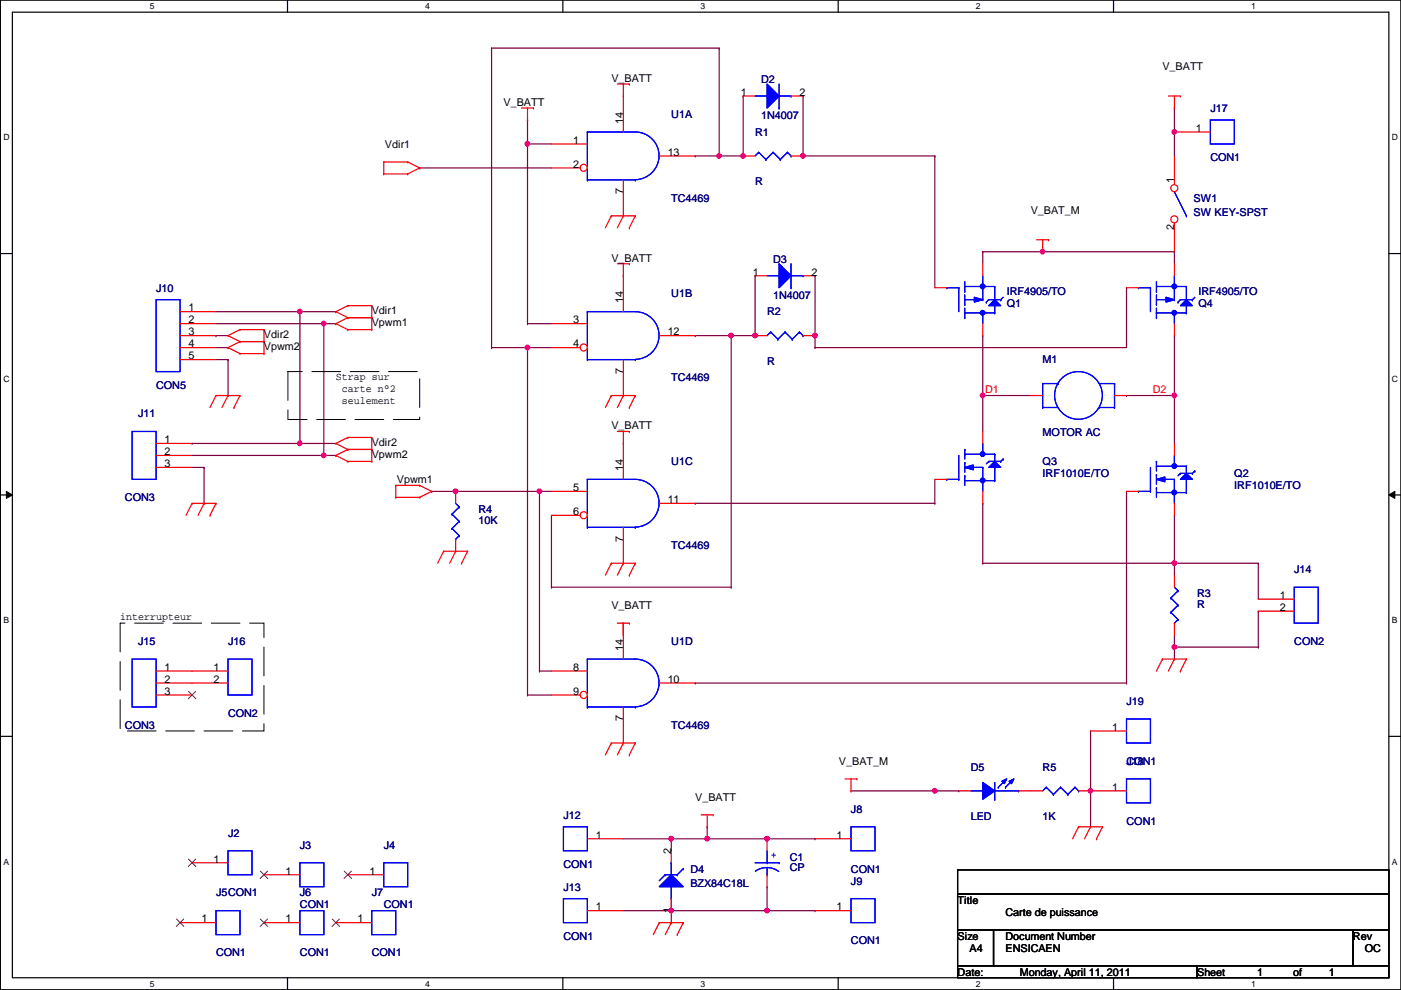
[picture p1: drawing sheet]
<svg xmlns="http://www.w3.org/2000/svg" width="297mm" height="210mm" viewBox="0 0 297 210" stroke-linecap="round" stroke-linejoin="round" font-family="sans-serif">
<path d="M.1 0h296.9v209.8h-296.9zM2.6 2.6h291.9v204.7h-291.9z" fill="none" stroke="#000" stroke-width=".25"/>
<g fill="#fff">
<path d="M31.8 .3h1v2h-1z"/>
<path d="M31.8 207.6h1v1.9h-1z"/>
</g>
<path d="M61 0v2.6M61 207.3v2.5" fill="none" stroke="#000" stroke-width=".25"/>
<g fill="#fff">
<path d="M90.1 .3h1v2h-1z"/>
<path d="M90.1 207.6h1v1.9h-1z"/>
</g>
<path d="M119.3 0v2.6M119.3 207.3v2.5" fill="none" stroke="#000" stroke-width=".25"/>
<g fill="#fff">
<path d="M148.5 .3h1v2h-1z"/>
<path d="M148.5 207.6h1v1.9h-1z"/>
</g>
<path d="M177.7 0v2.6M177.7 207.3v2.5" fill="none" stroke="#000" stroke-width=".25"/>
<g fill="#fff">
<path d="M206.9 .3h1v2h-1z"/>
<path d="M206.9 207.6h1v1.9h-1z"/>
</g>
<path d="M236.1 0v2.6M236.1 207.3v2.5" fill="none" stroke="#000" stroke-width=".25"/>
<g fill="#fff">
<path d="M265.3 .3h.9v2h-.9z"/>
<path d="M265.3 207.6h.9v1.9h-.9z"/>
<path d="M.7 28.2h1.3v1.9h-1.3z"/>
<path d="M295.1 28.2h1.3v1.9h-1.3z"/>
<path d="M.7 79.3h1.3v2h-1.3z"/>
<path d="M295.1 79.3h1.3v2h-1.3z"/>
</g>
<path d="M.1 53.8h2.5M294.5 53.8h2.5" fill="none" stroke="#000" stroke-width=".25"/>
<g fill="#fff">
<path d="M.7 130.5h1.2v2h-1.2z"/>
<path d="M295.1 130.5h1.2v2h-1.2z"/>
</g>
<path d="M.1 104.9h2.5M294.5 104.9h2.5" fill="none" stroke="#000" stroke-width=".25"/>
<path d="M1.4 104.2l1.2 .7-1.2 .8zM294.5 104.9l1.2-.7v1.5z" fill="#000"/>
<path d="M1.4 104.2l1.2 .7-1.2 .8zM294.5 104.9l1.2-.7v1.5z" fill="none" stroke="#000" stroke-width=".21"/>
<g fill="#fff">
<path d="M.7 181.7h1.2v2h-1.2z"/>
<path d="M295.1 181.7h1.2v2h-1.2z"/>
</g>
<path d="M.1 156.1h2.5M294.5 156.1h2.5" fill="none" stroke="#000" stroke-width=".25"/>
<path d="M208.4 53.4h.1M208.4 53.4v2.5M221.1 53.4h.1M221.1 53.4h27.9" fill="none" stroke="#800040" stroke-width=".25"/>
<circle cx="221" cy="53.4" r=".49" fill="#f0f"/>
<circle cx="221" cy="53.4" r=".49" fill="none" stroke="#f0f" stroke-width=".25"/>
<path d="M249 53.4h.1M249 53.4v2.5M249 83.9h.1M249 83.9v10.1" fill="none" stroke="#800040" stroke-width=".25"/>
<circle cx="249" cy="83.8" r=".49" fill="#f0f"/>
<circle cx="249" cy="83.8" r=".49" fill="none" stroke="#f0f" stroke-width=".25"/>
<path d="M208.4 119.4h.1M249 109.3h.1M249 109.3v10.1h-40.6" fill="none" stroke="#800040" stroke-width=".25"/>
<circle cx="249" cy="119.4" r=".49" fill="#f0f"/>
<circle cx="249" cy="119.4" r=".49" fill="none" stroke="#f0f" stroke-width=".25"/>
<path d="M208.4 83.9h.1M208.4 83.9v7.6M208.4 106.7h.1M208.4 106.7v12.7" fill="none" stroke="#800040" stroke-width=".25"/>
<circle cx="208.3" cy="83.8" r=".49" fill="#f0f"/>
<circle cx="208.3" cy="83.8" r=".49" fill="none" stroke="#f0f" stroke-width=".25"/>
<path d="M111.8 30.5h.1M111.8 30.5h5.1M208.4 71.2h.1M208.4 71.2v12.7M208.4 83.9h.1M208.4 83.9h10.1M238.8 83.9h.1M238.8 83.9h10.2" fill="none" stroke="#800040" stroke-width=".25"/>
<circle cx="111.8" cy="30.5" r=".49" fill="#f0f"/>
<circle cx="111.8" cy="30.5" r=".49" fill="none" stroke="#f0f" stroke-width=".25"/>
<path d="M111.8 30.5h.1M111.8 30.5v38.1M111.8 68.6h.1M111.8 68.6h5.1M114.4 104.2h.1M114.4 104.2v38.1" fill="none" stroke="#800040" stroke-width=".25"/>
<circle cx="114.4" cy="104.2" r=".49" fill="#f0f"/>
<circle cx="114.4" cy="104.2" r=".49" fill="none" stroke="#f0f" stroke-width=".25"/>
<path d="M111.8 25.4h.1M111.8 25.4v5.1M111.8 73.7h.1M111.8 73.7v73.7M111.8 73.7h5.1M114.4 142.3h.1M114.4 142.3h2.5" fill="none" stroke="#800040" stroke-width=".25"/>
<circle cx="111.8" cy="73.7" r=".49" fill="#f0f"/>
<circle cx="111.8" cy="73.7" r=".49" fill="none" stroke="#f0f" stroke-width=".25"/>
<path d="M160.1 58.5h.1M160.1 58.5v12.7h-5.1M155 71.2h.1M111.8 147.4h.1M111.8 147.4h5.1" fill="none" stroke="#800040" stroke-width=".25"/>
<circle cx="160.1" cy="71.1" r=".49" fill="#f0f"/>
<circle cx="160.1" cy="71.1" r=".49" fill="none" stroke="#f0f" stroke-width=".25"/>
<path d="M172.8 58.5h.1M172.8 58.5v12.7" fill="none" stroke="#800040" stroke-width=".25"/>
<circle cx="172.8" cy="71.1" r=".49" fill="#f0f"/>
<circle cx="172.8" cy="71.1" r=".49" fill="none" stroke="#f0f" stroke-width=".25"/>
<path d="M157.6 20.4h.1M157.6 20.4v12.7M170.3 20.4h.1M170.3 33.1h.1M170.3 20.4v12.7M170.3 33.1h27.9M249 71.2h.1M249 71.2v12.7M147.4 106.7h.1M147.4 106.7h50.8" fill="none" stroke="#800040" stroke-width=".25"/>
<circle cx="170.2" cy="33" r=".49" fill="#f0f"/>
<circle cx="170.2" cy="33" r=".49" fill="none" stroke="#f0f" stroke-width=".25"/>
<path d="M198.2 33.1h.1M198.2 33.1v27.9M238.8 61h.1M238.8 61v12.7M249 119.4h.1M249 119.4v2.6M147.4 144.8h.1M147.4 144.8h91.4M142.3 193.1h.1M142.3 193.1v2.5" fill="none" stroke="#800040" stroke-width=".25"/>
<circle cx="142.3" cy="193.1" r=".49" fill="#f0f"/>
<circle cx="142.3" cy="193.1" r=".49" fill="none" stroke="#f0f" stroke-width=".25"/>
<path d="M149.9 175.3h.1M149.9 177.8h.1M149.9 175.3v2.5M149.9 177.8h12.7" fill="none" stroke="#800040" stroke-width=".25"/>
<circle cx="162.6" cy="177.8" r=".49" fill="#f0f"/>
<circle cx="162.6" cy="177.8" r=".49" fill="none" stroke="#f0f" stroke-width=".25"/>
<circle cx="149.9" cy="177.8" r=".49" fill="#f0f"/>
<circle cx="149.9" cy="177.8" r=".49" fill="none" stroke="#f0f" stroke-width=".25"/>
<path d="M142.3 193.1h.1M142.3 193.1h20.3" fill="none" stroke="#800040" stroke-width=".25"/>
<circle cx="162.6" cy="193.1" r=".49" fill="#f0f"/>
<circle cx="162.6" cy="193.1" r=".49" fill="none" stroke="#f0f" stroke-width=".25"/>
<path d="M89 35.6h.1M89 35.6h27.9M152.5 33.1h.1M152.5 33.1h5.1M114.4 104.2h.1M114.4 104.2h2.5M132.2 132.1h.1M132.2 132.1v2.6M162.6 188h.1M162.6 188v5.1" fill="none" stroke="#800040" stroke-width=".25"/>
<circle cx="157.5" cy="33" r=".49" fill="#f0f"/>
<circle cx="157.5" cy="33" r=".49" fill="none" stroke="#f0f" stroke-width=".25"/>
<circle cx="152.5" cy="33" r=".49" fill="#f0f"/>
<circle cx="152.5" cy="33" r=".49" fill="none" stroke="#f0f" stroke-width=".25"/>
<path d="M142.3 177.8h.1M142.3 177.8v2.6M142.3 177.8h7.6M142.3 190.5h.1M142.3 190.5v2.6" fill="none" stroke="#800040" stroke-width=".25"/>
<circle cx="142.3" cy="177.8" r=".49" fill="#f0f"/>
<circle cx="142.3" cy="177.8" r=".49" fill="none" stroke="#f0f" stroke-width=".25"/>
<path d="M96.6 104.2h.1M96.6 104.2h17.8" fill="none" stroke="#800040" stroke-width=".25"/>
<circle cx="96.6" cy="104.2" r=".49" fill="#f0f"/>
<circle cx="96.6" cy="104.2" r=".49" fill="none" stroke="#f0f" stroke-width=".25"/>
<g fill="none" stroke="#800040" stroke-width=".25">
<path d="M249 28h.1M249 28v5.1M45.8 71.2h.1M45.8 66.1h17.8M45.8 73.7h2.5M45.8 71.2h2.5M45.8 68.6h22.9M45.8 76.2h2.5M48.3 73.7h.1M48.3 76.2h.1M48.3 76.2v7.7M63.6 66.1h.1"/>
<path d="M68.7 68.6h.1M172.8 73.7h.1M172.8 73.7h66M40.7 96.6h28M40.7 99.1h2.6M43.3 99.1h.1M43.3 99.1v7.6M48.3 83.9h.1M63.6 94h.1M63.6 94h7.6M68.7 96.6h.1M43.3 106.7h.1"/>
<path d="M91.5 104.2h.1M91.5 104.2h5.1"/>
</g>
<circle cx="249" cy="28" r=".49" fill="#f0f"/>
<circle cx="249" cy="28" r=".49" fill="none" stroke="#f0f" stroke-width=".25"/>
<path d="M249 137.2h.1M249 134.7v2.5M249 137.2h17.8M266.8 137.2h.1M132.2 177.8h10.1M142.3 177.8h.1M162.6 177.8h10.2M172.8 177.8h.1M132.2 193.1h10.1M142.3 193.1h.1M162.6 193.1h10.2M172.8 193.1h.1" fill="none" stroke="#800040" stroke-width=".25"/>
<circle cx="249" cy="137.2" r=".49" fill="#f0f"/>
<circle cx="249" cy="137.2" r=".49" fill="none" stroke="#f0f" stroke-width=".25"/>
<path d="M63.6 66.1h.1M63.6 66.1v27.9M172.8 71.2h.1M172.8 71.2v2.5M249 119.4h.1M249 119.4h17.8M266.8 119.4h.1M266.8 119.4v7.6M249 139.7h.1M249 137.2v2.5M266.8 129.6h.1M266.8 129.6v7.6" fill="none" stroke="#800040" stroke-width=".25"/>
<circle cx="63.6" cy="94" r=".49" fill="#f0f"/>
<circle cx="63.6" cy="94" r=".49" fill="none" stroke="#f0f" stroke-width=".25"/>
<circle cx="63.6" cy="66.1" r=".49" fill="#f0f"/>
<circle cx="63.6" cy="66.1" r=".49" fill="none" stroke="#f0f" stroke-width=".25"/>
<path d="M63.6 66.1h7.6M68.7 68.6h.1M68.7 68.6v28M71.2 66.1h.1M40.7 94h.1M40.7 94h22.9" fill="none" stroke="#800040" stroke-width=".25"/>
<circle cx="68.6" cy="96.5" r=".49" fill="#f0f"/>
<circle cx="68.6" cy="96.5" r=".49" fill="none" stroke="#f0f" stroke-width=".25"/>
<circle cx="68.6" cy="68.6" r=".49" fill="#f0f"/>
<circle cx="68.6" cy="68.6" r=".49" fill="none" stroke="#f0f" stroke-width=".25"/>
<path d="M68.7 68.6h2.5M71.2 68.6h.1M68.7 96.6h2.5M71.2 96.6h.1M231.2 175.3h.1M231.2 167.7v7.6" fill="none" stroke="#800040" stroke-width=".25"/>
<circle cx="231.2" cy="167.7" r=".49" fill="#f0f"/>
<circle cx="231.2" cy="167.7" r=".49" fill="none" stroke="#f0f" stroke-width=".25"/>
<path d="M180.4 167.7h.1M180.4 167.7h17.8" fill="none" stroke="#800040" stroke-width=".25"/>
<circle cx="198.2" cy="167.7" r=".49" fill="#f0f"/>
<circle cx="198.2" cy="167.7" r=".49" fill="none" stroke="#f0f" stroke-width=".25"/>
<g fill="none" stroke="#800040" stroke-width=".25">
<path d="M104.2 10.2h.1M104.2 10.2h48.3M104.2 10.2v63.5M152.5 10.2h.1M152.5 10.2v22.9h-5.1M147.4 33.1h.1M249 22.9h.1M249 22.9v5.1M208.4 53.4h.1M208.4 53.4h12.7M104.2 73.7h.1M104.2 73.7h7.6"/>
<path d="M111.8 73.7h.1M155 71.2h.1M155 71.2v53.3M116.9 109.3v15.2M198.2 106.7h.1M198.2 101.6v5.1M238.8 104.2v40.6M116.9 124.5h.1M116.9 124.5h38.1M155 124.5h.1M231.2 155h.1M231.2 155v12.7"/>
<path d="M238.8 144.8h.1M198.2 167.7h5.1M203.3 167.7h.1"/>
</g>
<circle cx="155" cy="71.1" r=".49" fill="#f0f"/>
<circle cx="155" cy="71.1" r=".49" fill="none" stroke="#f0f" stroke-width=".25"/>
<path d="M147.4 71.2h.1M147.4 71.2h7.6" fill="none" stroke="#800040" stroke-width=".25"/>
<g fill="none" stroke="#f00" stroke-width=".25">
<path d="M130.9 17.8h2.5M132.2 17.8v2.6M133.4 17.8h.1M81.4 36.9h.1M81.4 34.3h.1M81.4 34.3h5M81.4 36.9h5M81.4 34.3v2.6M86.4 34.3h.1M86.4 36.9h.1M86.4 34.3l2.6 1.3M89 35.6h.1"/>
<path d="M89 35.6l-2.6 1.3M110.6 22.9h2.5M111.8 25.4h.1M111.8 22.9v2.5M113.1 22.9h.1M132.2 20.4h.1M247.7 20.4h2.6M249 22.9h.1M249 20.4v2.5M250.3 20.4h.1M129.6 45.8h.1M129.6 45.8l-1.2 2.5"/>
<path d="M129.6 45.8h5.1M130.9 55.9h2.5M132.2 58.5h.1M132.2 45.8h.1M132.2 55.9v2.6M132.2 45.8l-1.3 2.5M133.4 55.9h.1M133.4 48.3h.1M134.7 45.8h.1M134.7 45.8l-1.3 2.5M219.8 50.8h2.5M221.1 53.4h.1"/>
<path d="M221.1 50.8v2.6M222.3 50.8h.1M48.3 73.7h.1M48.3 71.2h.1M48.3 73.7l2.6 1.3M48.3 71.2l2.6 1.2M50.9 75h.1M50.9 72.4h.1M50.9 69.9h.1M50.9 75h5.1M50.9 72.4l-2.6 1.3M50.9 72.4h5.1"/>
<path d="M50.9 69.9l-2.6 1.3M50.9 69.9h5.1M56 72.4h.1M56 75h.1M56 69.9h.1M56 69.9v5.1M71.2 66.1h.1M71.2 68.6h.1M71.2 66.1l2.5 1.3M71.2 68.6l2.5 1.3M73.7 67.4h.1M73.7 64.8h.1"/>
<path d="M73.7 69.9h.1M73.7 67.4h5.1M73.7 64.8l-2.5 1.3M73.7 64.8h5.1M73.7 69.9h5.1M73.7 67.4l-2.5 1.2M78.8 64.8h.1M78.8 67.4h.1M78.8 69.9h.1M78.8 64.8v5.1M45.8 83.9h.1M45.8 83.9h5.1"/>
<path d="M45.8 83.9l-1.3 2.5M48.3 83.9h.1M48.3 83.9l-1.2 2.5M49.6 86.4h.1M50.9 83.9h.1M50.9 83.9l-1.3 2.5M71.2 94h.1M71.2 96.6h.1M71.2 94l2.5 1.3M71.2 96.6l2.5 1.2M73.7 95.3h.1M73.7 92.8h.1"/>
<path d="M73.7 97.8h.1M73.7 95.3h5.1M73.7 92.8l-2.5 1.2M73.7 92.8h5.1M73.7 97.8h5.1M73.7 95.3l-2.5 1.3M78.8 92.8h.1M78.8 95.3h.1M78.8 97.8h.1M78.8 92.8v5M129.6 83.9h.1M129.6 83.9l-1.2 2.5"/>
<path d="M129.6 83.9h5.1M130.9 91.5h2.5M132.2 94h.1M132.2 83.9h.1M132.2 91.5v2.5M132.2 83.9l-1.3 2.5M133.4 91.5h.1M133.4 86.4h.1M134.7 83.9h.1M134.7 83.9l-1.3 2.5M40.7 106.7h.1M40.7 106.7l-1.2 2.6"/>
<path d="M40.7 106.7h5.1M43.3 106.7h.1M43.3 106.7l-1.3 2.6M44.5 109.3h.1M45.8 106.7h.1M45.8 106.7l-1.3 2.6M83.9 105.5h.1M83.9 102.9h.1M83.9 102.9h5.1M83.9 105.5h5.1M83.9 102.9v2.6M89 102.9h.1"/>
<path d="M89 105.5h.1M89 102.9l2.5 1.3M91.5 104.2h.1M91.5 104.2l-2.5 1.3M94.1 116.9h.1M94.1 116.9l-1.3 2.5M94.1 116.9h5M96.6 116.9h.1M96.6 116.9l-1.3 2.5M97.9 119.4h.1M99.1 116.9h.1M99.1 116.9l-1.2 2.5"/>
<path d="M129.6 119.4h.1M129.6 119.4l-1.2 2.6M129.6 119.4h5.1M132.2 119.4h.1M132.2 119.4l-1.3 2.6M134.7 119.4h.1M134.7 119.4l-1.3 2.6M130.9 132.1h2.5M132.2 134.7h.1M132.2 132.1v2.6M133.4 132.1h.1M133.4 122h.1"/>
<path d="M246.5 139.7h.1M246.5 139.7l-1.3 2.6M246.5 139.7h5M249 139.7h.1M249 139.7l-1.3 2.6M251.5 139.7h.1M251.5 139.7l-1.2 2.6M129.6 157.5h.1M129.6 157.5l-1.2 2.6M129.6 157.5h5.1M132.2 157.5h.1M132.2 157.5l-1.3 2.6"/>
<path d="M134.7 157.5h.1M134.7 157.5l-1.3 2.6M250.3 142.3h.1M133.4 160.1h.1M148.7 172.8h2.5M149.9 175.3h.1M149.9 172.8v2.5M151.2 172.8h.1M162.6 177.8v2.6M179.2 165.1h2.5M180.4 167.7h.1M180.4 165.1v2.6"/>
<path d="M181.7 165.1h.1M218.5 167.7h2.6M228.7 175.3h.1M228.7 175.3l-1.3 2.5M228.7 175.3h5.1M228.7 167.7h2.5M231.2 175.3h.1M231.2 175.3l-1.2 2.5M232.5 177.8h.1M233.8 175.3h.1M233.8 175.3l-1.3 2.5M56 195.6h7.6"/>
<path d="M139.8 195.6h.1M139.8 195.6l-1.3 2.6M139.8 195.6h5.1M142.3 195.6h.1M142.3 195.6l-1.2 2.6M143.6 198.2h.1M144.9 195.6h.1M144.9 195.6l-1.3 2.6M162.6 185.5v2.5"/>
</g>
<path d="M203 184.4h91.5v5.1h-91.5zM203 189.5h91.5v7.6h-91.5zM203 197.1h7.6v7.7h-7.6zM210.6 197.1h76.2v7.7h-76.2zM286.8 197.1h7.7v7.7h-7.7zM203 204.8h50.8v2.5h-50.8zM253.8 204.8h40.7v2.5h-40.7z" fill="none" stroke="#000" stroke-width=".25"/>
<path d="M61 78.8h28v10.1h-28zM25.5 132.1h30.5v22.9h-30.5z" fill="none" stroke="#000" stroke-width=".21" stroke-dasharray="6.1 2"/>
<g fill="none" stroke="#00f" stroke-width=".25">
<path d="M221.8 166.9h.1M221.8 166.9l-.7 .8M221.8 166.9l1.5 1.5M223.3 168.4h.1M224.9 166.9h.1M224.9 166.9l-1.6 1.5M224.9 166.9l1.5 1.5M226.4 168.4h.1M227.9 166.9h.1M227.9 166.9l-1.5 1.5M227.9 166.9l.8 .8M228.7 167.7h.1"/>
<path d="M63.6 193.1h5.1v5.1h-5.1zM160.1 182.9h5.1M162.6 185.5h.1M162.6 182.9h.1M162.6 183.9l1.1 .2 1.4 .7M162.6 183.9l-1.5 .3-1 .5M162.6 180.4v2.5M162.6 183.9v1.6M165.2 182.9h.1"/>
</g>
<path d="M55.2 194.9l1.6 1.5M56.7 194.9l-1.5 1.5" fill="none" stroke="#804000" stroke-width=".21"/>
<path d="M210.9 97.8l1.3 1.3h-2.6z" fill="#00f"/>
<g fill="none" stroke="#00f" stroke-width=".25">
<path d="M203.3 96.6v5M204.6 98.1h.1M204.6 95.3h.1M204.6 96.3h.1M204.6 95.3v2M204.6 98.1v2M204.6 96.3h6.3M205.8 99.1h2.6M208.4 96.3h.1M208.4 99.1h.1M208.4 94v2.3M208.4 99.1v5.1"/>
<path d="M209.6 97.8h.1M209.6 97.8h2.6M209.6 97.8l-.5 .5M210.9 97.8l1.3 1.3h-2.6zM210.9 99.1h.1M210.9 96.3h.1M210.9 96.3v1.5M210.9 99.1v2.8M212.2 97.8h.1M212.7 97.3h.1M212.7 97.3l-.5 .5M200.7 101.6h.1"/>
<path d="M200.7 101.6h2.6M203.3 101.6h.1M204.6 100.9h.1M204.6 100.9v2M204.6 101.9h6.3M208.4 101.9h.1M208.4 101.6h.1M210.9 101.9h.1"/>
</g>
<path d="M204.6 99.1l1.7-.5v1z" fill="#00f"/>
<path d="M204.6 99.1l1.7-.5v1z" fill="none" stroke="#00f" stroke-width=".25"/>
<circle cx="208.3" cy="96.3" r=".49" fill="#00f"/>
<circle cx="208.3" cy="96.3" r=".49" fill="none" stroke="#00f" stroke-width=".25"/>
<circle cx="208.3" cy="101.9" r=".49" fill="#00f"/>
<circle cx="208.3" cy="101.9" r=".49" fill="none" stroke="#00f" stroke-width=".25"/>
<path d="M210.9 97.8l1.3 1.3h-2.6z" fill="#00f"/>
<g fill="none" stroke="#00f" stroke-width=".25">
<path d="M203.3 96.6v5M204.6 98.1h.1M204.6 95.3h.1M204.6 96.3h.1M204.6 95.3v2M204.6 98.1v2M204.6 96.3h6.3M205.8 99.1h2.6M208.4 96.3h.1M208.4 99.1h.1M208.4 94v2.3M208.4 99.1v5.1"/>
<path d="M209.6 97.8h.1M209.6 97.8h2.6M209.6 97.8l-.5 .5M210.9 97.8l1.3 1.3h-2.6zM210.9 99.1h.1M210.9 96.3h.1M210.9 96.3v1.5M210.9 99.1v2.8M212.2 97.8h.1M212.7 97.3h.1M212.7 97.3l-.5 .5M200.7 101.6h.1"/>
<path d="M200.7 101.6h2.6M203.3 101.6h.1M204.6 100.9h.1M204.6 100.9v2M204.6 101.9h6.3M208.4 101.9h.1M208.4 101.6h.1M210.9 101.9h.1"/>
</g>
<path d="M204.6 99.1l1.7-.5v1z" fill="#00f"/>
<path d="M204.6 99.1l1.7-.5v1z" fill="none" stroke="#00f" stroke-width=".25"/>
<circle cx="208.3" cy="96.3" r=".49" fill="#00f"/>
<circle cx="208.3" cy="96.3" r=".49" fill="none" stroke="#00f" stroke-width=".25"/>
<circle cx="208.3" cy="101.9" r=".49" fill="#00f"/>
<g fill="none" stroke="#00f" stroke-width=".25">
<path d="M256.6 25.4h5.1v5.1h-5.1zM124.5 139.7h.1M124.5 139.7h10.2a5 5 0 0 1 5 5.1 5.1 5.1 0 0 1-5 5.1M124.5 139.7v10.2M124.5 149.9h.1M124.5 149.9h10.2M134.7 149.9h.1M238.8 165.1h5.1v5.1h-5.1zM45.8 193.1h5.1v5.1h-5.1z"/>
<circle cx="208.3" cy="101.9" r=".49"/>
</g>
<path d="M249 28h7.6M208.4 91.5v2.5M198.2 101.6h2.5M208.4 104.2v2.5M116.9 142.3h7.6M231.2 167.7h7.6M38.2 195.6h7.6" fill="none" stroke="#f00" stroke-width=".25"/>
<path d="M37.4 194.9l1.6 1.5M38.9 194.9l-1.5 1.5" fill="none" stroke="#804000" stroke-width=".21"/>
<circle cx="123.8" cy="147.3" r=".75" fill="#fff"/>
<g fill="none" stroke="#f00" stroke-width=".25">
<path d="M132.2 132.1v7.6M116.9 147.4h6.1M132.2 149.9v7.6M139.8 144.8h7.6M124.5 193.1h7.7"/>
<circle cx="123.8" cy="147.3" r=".75"/>
</g>
<path d="M119.5 190.5h5v5.1h-5z" fill="none" stroke="#00f" stroke-width=".25"/>
<path d="M250.3 64.8l1.2-1.3 1.3 1.3z" fill="#00f"/>
<g fill="none" stroke="#00f" stroke-width=".25">
<path d="M245.2 59.7v2.1M249 58.5v5M241.4 61h.1M241.4 61h2.5M243.9 61h.1M243.9 61v5.1M245.2 61.8h.1M245.2 64.6h.1M245.2 67.4h.1M245.2 66.3h.1M245.2 63.5h3.8M245.2 62.5v2.1"/>
<path d="M245.2 65.3v2.1M245.2 60.7h6.3M245.2 66.3h6.3M249 66.3h.1M249 63.5h.1M249 60.7h.1M249 66.3v2.3M249.8 64.1h.1M250.3 64.8l1.2-1.3 1.3 1.3zM251.5 60.7h.1M251.5 63.5h.1M251.5 66.3h.1"/>
<path d="M251.5 60.7v2.8M251.5 64.8v1.5M252.8 63.5h.1M252.8 63.5h-2.5l-.5 .6M253.3 63l-.5 .5"/>
</g>
<path d="M247.2 63l1.8 .5-1.8 .6z" fill="#00f"/>
<path d="M247.2 63l1.8 .5-1.8 .6z" fill="none" stroke="#00f" stroke-width=".25"/>
<circle cx="249" cy="60.7" r=".49" fill="#00f"/>
<circle cx="249" cy="60.7" r=".49" fill="none" stroke="#00f" stroke-width=".25"/>
<circle cx="249" cy="66.3" r=".49" fill="#00f"/>
<circle cx="249" cy="66.3" r=".49" fill="none" stroke="#00f" stroke-width=".25"/>
<path d="M250.3 64.8l1.2-1.3 1.3 1.3z" fill="#00f"/>
<g fill="none" stroke="#00f" stroke-width=".25">
<path d="M245.2 59.7v2.1M249 58.5v5M241.4 61h.1M241.4 61h2.5M243.9 61h.1M243.9 61v5.1M245.2 61.8h.1M245.2 64.6h.1M245.2 67.4h.1M245.2 66.3h.1M245.2 63.5h3.8M245.2 62.5v2.1"/>
<path d="M245.2 65.3v2.1M245.2 60.7h6.3M245.2 66.3h6.3M249 66.3h.1M249 63.5h.1M249 60.7h.1M249 66.3v2.3M249.8 64.1h.1M250.3 64.8l1.2-1.3 1.3 1.3zM251.5 60.7h.1M251.5 63.5h.1M251.5 66.3h.1"/>
<path d="M251.5 60.7v2.8M251.5 64.8v1.5M252.8 63.5h.1M252.8 63.5h-2.5l-.5 .6M253.3 63l-.5 .5"/>
</g>
<path d="M247.2 63l1.8 .5-1.8 .6z" fill="#00f"/>
<path d="M247.2 63l1.8 .5-1.8 .6z" fill="none" stroke="#00f" stroke-width=".25"/>
<circle cx="249" cy="60.7" r=".49" fill="#00f"/>
<circle cx="249" cy="60.7" r=".49" fill="none" stroke="#00f" stroke-width=".25"/>
<circle cx="249" cy="66.3" r=".49" fill="#00f"/>
<g fill="none" stroke="#00f" stroke-width=".25">
<path d="M81.4 182.9h5v5.1h-5z"/>
<circle cx="249" cy="66.3" r=".49"/>
</g>
<path d="M249 55.9v2.6M238.8 61h2.6M249 68.6v2.6M73.7 185.5h7.7" fill="none" stroke="#f00" stroke-width=".25"/>
<path d="M73 184.7l1.5 1.6M74.5 184.7l-1.6 1.6" fill="none" stroke="#804000" stroke-width=".21"/>
<path d="M165.2 55.9l2.5 2.6-2.5 2.5z" fill="#00f"/>
<path d="M162.6 58.5h2.6M165.2 55.9l2.5 2.6-2.5 2.5zM165.2 58.5h.1M167.7 55.9v5.1M167.7 58.5h2.6M170.3 58.5h.1M167.7 61h.1" fill="none" stroke="#00f" stroke-width=".25"/>
<path d="M165.2 55.9l2.5 2.6-2.5 2.5z" fill="#00f"/>
<g fill="none" stroke="#00f" stroke-width=".25">
<path d="M124.5 28h.1M124.5 38.1h.1M124.5 28h10.2a5 5 0 0 1 5 5.1 5.1 5.1 0 0 1-5 5M124.5 28v10.1M124.5 38.1h10.2M134.7 38.1h.1M162.6 58.5h2.6M165.2 55.9l2.5 2.6-2.5 2.5zM165.2 58.5h.1M167.7 55.9v5.1M167.7 58.5h2.6M170.3 58.5h.1"/>
<path d="M163.4 70.4h.1M163.4 70.4l-.8 .8M163.4 70.4l1.5 1.5M164.9 71.9h.1M166.5 70.4h.1M166.5 70.4l-1.6 1.5M166.5 70.4l1.5 1.5M167.7 61h.1M168 71.9h.1M169.5 70.4h.1M169.5 70.4l-1.5 1.5M169.5 70.4l.8 .8"/>
<path d="M170.3 71.2h.1M95.8 109h.1M95.8 112.1h.1M95.8 109l1.6 1.5M95.8 112.1l1.6 1.5M96.6 114.3h.1M96.6 106.7l.8 .8M97.4 107.5h.1M97.4 110.5h.1M97.4 113.6h.1M97.4 107.5l-1.6 1.5M97.4 110.5l-1.6 1.6"/>
<path d="M97.4 113.6l-.8 .7M119.5 175.3h5v5.1h-5z"/>
</g>
<path d="M116.9 30.5h7.6M160.1 58.5h2.5M170.3 58.5h2.5M160.1 71.2h2.5M170.3 71.2h2.5M96.6 104.2v2.5M96.6 114.3v2.6M124.5 177.8h7.7" fill="none" stroke="#f00" stroke-width=".25"/>
<circle cx="123.8" cy="35.6" r=".75" fill="#fff"/>
<g fill="none" stroke="#f00" stroke-width=".25">
<path d="M116.9 35.6h6.1M132.2 20.4v7.6M132.2 38.1v7.7M139.8 33.1h7.6M33.1 94h7.6M33.1 96.6h7.6M33.1 99.1h7.6M56 185.5h7.6"/>
<circle cx="123.8" cy="35.6" r=".75"/>
</g>
<path d="M28 91.5h5.1v10.1h-5.1zM63.6 182.9h5.1v5.1h-5.1z" fill="none" stroke="#00f" stroke-width=".25"/>
<path d="M55.2 184.7l1.6 1.6M56.7 184.7l-1.5 1.6" fill="none" stroke="#804000" stroke-width=".21"/>
<path d="M162.6 17.8l2.6 2.6-2.6 2.5z" fill="#00f"/>
<path d="M162.6 17.8l2.6 2.6-2.6 2.5zM165.2 17.8v5.1M160.1 20.4h2.5M162.6 20.4h.1M165.2 22.9h.1M165.2 20.4h2.5M167.7 20.4h.1" fill="none" stroke="#00f" stroke-width=".25"/>
<path d="M162.6 17.8l2.6 2.6-2.6 2.5z" fill="#00f"/>
<path d="M162.6 17.8l2.6 2.6-2.6 2.5zM165.2 17.8v5.1M160.1 20.4h2.5M162.6 20.4h.1M165.2 22.9h.1M165.2 20.4h2.5M167.7 20.4h.1" fill="none" stroke="#00f" stroke-width=".25"/>
<path d="M157.6 20.4h2.5M167.7 20.4h2.6" fill="none" stroke="#f00" stroke-width=".25"/>
<path d="M251.5 100.4l1.3 1.2h-2.5z" fill="#00f"/>
<g fill="none" stroke="#00f" stroke-width=".25">
<path d="M243.9 99.1v5.1M245.2 97.8h.1M245.2 98.8h.1M245.2 97.8v2.1M245.2 98.8h6.3M249 98.8h.1M249 96.6v2.2M251.5 98.8h.1M251.5 98.8v1.6M253.3 99.9h.1M253.3 99.9l-.5 .5M241.4 104.2h.1"/>
<path d="M241.4 104.2h2.5M243.9 104.2h.1M245.2 103.4h.1M245.2 100.6h.1M245.2 100.6v2.1M245.2 103.4v2.1M245.2 104.4h6.3M246.5 101.6h2.5M249 101.6h.1M249 104.4h.1M249 104.2h.1M249 101.6v5.1"/>
<path d="M250.3 100.4h.1M250.3 100.4h2.5M250.3 100.4l-.5 .5M251.5 100.4l1.3 1.2h-2.5zM251.5 104.4h.1M251.5 101.6h.1M251.5 101.6v2.8M252.8 100.4h.1"/>
</g>
<path d="M245.2 101.6l1.8-.5v1.1z" fill="#00f"/>
<path d="M245.2 101.6l1.8-.5v1.1z" fill="none" stroke="#00f" stroke-width=".25"/>
<circle cx="249" cy="98.8" r=".49" fill="#00f"/>
<circle cx="249" cy="98.8" r=".49" fill="none" stroke="#00f" stroke-width=".25"/>
<circle cx="249" cy="104.4" r=".49" fill="#00f"/>
<circle cx="249" cy="104.4" r=".49" fill="none" stroke="#00f" stroke-width=".25"/>
<path d="M251.5 100.4l1.3 1.2h-2.5z" fill="#00f"/>
<g fill="none" stroke="#00f" stroke-width=".25">
<path d="M243.9 99.1v5.1M245.2 97.8h.1M245.2 98.8h.1M245.2 97.8v2.1M245.2 98.8h6.3M249 98.8h.1M249 96.6v2.2M251.5 98.8h.1M251.5 98.8v1.6M253.3 99.9h.1M253.3 99.9l-.5 .5M241.4 104.2h.1"/>
<path d="M241.4 104.2h2.5M243.9 104.2h.1M245.2 103.4h.1M245.2 100.6h.1M245.2 100.6v2.1M245.2 103.4v2.1M245.2 104.4h6.3M246.5 101.6h2.5M249 101.6h.1M249 104.4h.1M249 104.2h.1M249 101.6v5.1"/>
<path d="M250.3 100.4h.1M250.3 100.4h2.5M250.3 100.4l-.5 .5M251.5 100.4l1.3 1.2h-2.5zM251.5 104.4h.1M251.5 101.6h.1M251.5 101.6v2.8M252.8 100.4h.1"/>
</g>
<path d="M245.2 101.6l1.8-.5v1.1z" fill="#00f"/>
<path d="M245.2 101.6l1.8-.5v1.1z" fill="none" stroke="#00f" stroke-width=".25"/>
<circle cx="249" cy="98.8" r=".49" fill="#00f"/>
<circle cx="249" cy="98.8" r=".49" fill="none" stroke="#00f" stroke-width=".25"/>
<circle cx="249" cy="104.4" r=".49" fill="#00f"/>
<g fill="none" stroke="#00f" stroke-width=".25">
<path d="M180.4 190.5h5.1v5.1h-5.1z"/>
<circle cx="249" cy="104.4" r=".49"/>
</g>
<path d="M249 94v2.6M238.8 104.2h2.6M249 106.7v2.6M172.8 193.1h7.6" fill="none" stroke="#f00" stroke-width=".25"/>
<path d="M142.3 185.5l2.6 2.5h-5.1z" fill="#00f"/>
<path d="M141.1 185.5h.1M141.1 185.5l-1.3 1.2M141.1 185.5h2.5M142.3 185.5l2.6 2.5h-5.1zM142.3 188h.1M142.3 182.9h.1M142.3 182.9v2.6M142.3 188v2.5M143.6 185.5h.1M144.9 184.2h.1M144.9 184.2l-1.3 1.3" fill="none" stroke="#00f" stroke-width=".25"/>
<path d="M142.3 185.5l2.6 2.5h-5.1z" fill="#00f"/>
<g fill="none" stroke="#00f" stroke-width=".25">
<path d="M124.5 66.1h.1M124.5 76.2h.1M124.5 66.1h10.2a5 5 0 0 1 5 5.1 5.1 5.1 0 0 1-5 5M124.5 66.1v10.1M124.5 76.2h10.2M134.7 76.2h.1M221.1 86.4h.1M221.1 81.3h.1M221.1 86.4h3.3M221.1 81.3v5.1M221.1 81.3h3.3M224.4 81.3h.1"/>
<path d="M233 86.4h.1M233 86.4h3.3M233 81.3h3.3M236.3 81.3h.1M236.3 86.4h.1M236.3 81.3v5.1M48.3 180.4h5.1v5.1h-5.1zM141.1 185.5h.1M141.1 185.5l-1.3 1.2M141.1 185.5h2.5M142.3 185.5l2.6 2.5h-5.1zM142.3 188h.1"/>
<path d="M142.3 182.9h.1M142.3 182.9v2.6M142.3 188v2.5M143.6 185.5h.1M144.9 184.2h.1M144.9 184.2l-1.3 1.3"/>
<circle cx="228.7" cy="83.8" r="5.1"/>
</g>
<path d="M116.9 68.6h7.6M218.5 83.9h2.6M236.3 83.9h2.5M40.7 182.9h7.6M142.3 180.4v2.5M142.3 190.5v2.6" fill="none" stroke="#f00" stroke-width=".25"/>
<path d="M40 182.2l1.5 1.5M41.5 182.2l-1.6 1.5" fill="none" stroke="#804000" stroke-width=".21"/>
<circle cx="123.8" cy="73.7" r=".75" fill="#fff"/>
<g fill="none" stroke="#f00" stroke-width=".25">
<path d="M132.2 58.5v7.6M116.9 73.7h6.1M132.2 76.2v7.7M139.8 71.2h7.6M249 122v2.5M249 132.1v2.6M266.8 127h7.6M266.8 129.6h7.6M33.1 142.3h15.2M33.1 144.8h15.2M33.1 147.4h7.6M231.2 155h7.6"/>
<path d="M172.8 177.8h7.6M71.2 195.6h7.6"/>
<circle cx="123.8" cy="73.7" r=".75"/>
</g>
<g fill="none" stroke="#00f" stroke-width=".25">
<path d="M249 40.7l2.5 5.1M251.5 45.8h.1M28 139.7h5.1v10.2h-5.1zM48.3 139.7h5.1v7.7h-5.1zM248.2 126.8h.1M248.2 129.8h.1M248.2 126.8l1.6 1.5M248.2 129.8l1.6 1.6M249 132.1h.1M249 124.5l.8 .8M249.8 125.3h.1M249.8 128.3h.1"/>
<path d="M249.8 131.4h.1M249.8 125.3l-1.6 1.5M249.8 128.3l-1.6 1.5M249.8 131.4l-.8 .7M274.4 124.5h5.1v7.6h-5.1zM238.8 152.4h5.1v5.1h-5.1zM180.4 175.3h5.1v5.1h-5.1zM78.8 193.1h5.1v5.1h-5.1z"/>
</g>
<path d="M40 146.6l1.5 1.6M41.5 146.6l-1.6 1.6M70.4 194.9l1.6 1.5M72 194.9l-1.6 1.5" fill="none" stroke="#804000" stroke-width=".21"/>
<circle cx="249" cy="39.9" r=".75" fill="#fff"/>
<g fill="none" stroke="#f00" stroke-width=".25">
<path d="M249 33.1v6.1"/>
<circle cx="249" cy="39.9" r=".75"/>
</g>
<circle cx="249" cy="46.5" r=".75" fill="#fff"/>
<g fill="none" stroke="#f00" stroke-width=".25">
<path d="M249 47.3v6.1"/>
<circle cx="249" cy="46.5" r=".75"/>
</g>
<path d="M205.8 167.7h2.6M208.4 167.7h.1M210.9 169.5h.1M210.9 165.9v3.6M210.9 167.7h5.1M216 167.7h.1" fill="none" stroke="#00f" stroke-width=".25"/>
<path d="M208.4 165.9l2.5 1.8-2.5 1.8z" fill-rule="evenodd" fill="#00f"/>
<path d="M208.4 165.9l2.5 1.8-2.5 1.8z" fill="none" stroke="#00f" stroke-width=".25"/>
<path d="M213.9 165.7l1.1-.6-.5 1.1z" fill-rule="evenodd" fill="#00f"/>
<path d="M213.9 165.7l1.1-.6-.5 1.1z" fill="none" stroke="#00f" stroke-width=".25"/>
<path d="M212.4 165.7l1-.6-.5 1.1z" fill-rule="evenodd" fill="#00f"/>
<path d="M205.8 167.7h2.6M208.4 167.7h.1M210.9 169.5h.1M210.9 165.9v3.6M210.9 167.7h5.1M211.7 166.9h.1M212.4 165.7l1-.6-.5 1.1zM213.2 166.9h.1M213.2 165.4l-1.5 1.5M214.7 165.4l-1.5 1.5M216 167.7h.1" fill="none" stroke="#00f" stroke-width=".25"/>
<path d="M208.4 165.9l2.5 1.8-2.5 1.8z" fill-rule="evenodd" fill="#00f"/>
<path d="M208.4 165.9l2.5 1.8-2.5 1.8z" fill="none" stroke="#00f" stroke-width=".25"/>
<path d="M213.9 165.7l1.1-.6-.5 1.1z" fill-rule="evenodd" fill="#00f"/>
<path d="M213.9 165.7l1.1-.6-.5 1.1z" fill="none" stroke="#00f" stroke-width=".25"/>
<path d="M212.4 165.7l1-.6-.5 1.1z" fill-rule="evenodd" fill="#00f"/>
<g fill="none" stroke="#00f" stroke-width=".25">
<path d="M160.9 32.3h.1M160.9 32.3l-.8 .8M160.9 32.3l1.5 1.5M162.4 33.8h.1M163.9 32.3h.1M163.9 32.3l-1.5 1.5M163.9 32.3l1.5 1.5M165.4 33.8h.1M167 32.3h.1M167 32.3l-1.6 1.5M167 32.3l.7 .8M167.7 33.1h.1"/>
<path d="M33.1 63.5h5.1v15.3h-5.1zM124.5 101.6h.1M124.5 111.8h.1M124.5 101.6h10.2a5 5 0 0 1 5 5.1 5.1 5.1 0 0 1-5 5.1M124.5 101.6v10.2M124.5 111.8h10.2M134.7 111.8h.1M211.7 166.9h.1M212.4 165.7l1-.6-.5 1.1zM213.2 166.9h.1M213.2 165.4l-1.5 1.5M214.7 165.4l-1.5 1.5"/>
</g>
<path d="M157.6 33.1h2.5M167.7 33.1h2.6M38.2 66.1h7.6M38.2 68.6h7.6M38.2 71.2h7.6M38.2 73.7h7.6M38.2 76.2h7.6M116.9 104.2h7.6M203.3 167.7h2.5M216 167.7h2.5" fill="none" stroke="#f00" stroke-width=".25"/>
<circle cx="123.8" cy="109.2" r=".75" fill="#fff"/>
<g fill="none" stroke="#f00" stroke-width=".25">
<path d="M132.2 94v7.6M116.9 109.3h6.1M132.2 111.8v7.6M139.8 106.7h7.6"/>
<circle cx="123.8" cy="109.2" r=".75"/>
</g>
<path d="M209.6 64.8l1.3-1.3 1.3 1.3z" fill="#00f"/>
<g fill="none" stroke="#00f" stroke-width=".25">
<path d="M204.6 59.7v2.1M208.4 58.5v5M200.7 61h.1M200.7 61h2.6M203.3 61h.1M203.3 61v5.1M204.6 61.8h.1M204.6 64.6h.1M204.6 67.4h.1M204.6 66.3h.1M204.6 63.5h3.8M204.6 62.5v2.1"/>
<path d="M204.6 65.3v2.1M204.6 60.7h6.3M204.6 66.3h6.3M208.4 66.3h.1M208.4 63.5h.1M208.4 60.7h.1M208.4 66.3v2.3M209.1 64.1h.1M209.6 64.8l1.3-1.3 1.3 1.3zM210.9 60.7h.1M210.9 63.5h.1M210.9 66.3h.1"/>
<path d="M210.9 60.7v2.8M210.9 64.8v1.5M212.2 63.5h.1M212.2 63.5h-2.6l-.5 .6M212.7 63l-.5 .5"/>
</g>
<path d="M206.6 63l1.8 .5-1.8 .6z" fill="#00f"/>
<path d="M206.6 63l1.8 .5-1.8 .6z" fill="none" stroke="#00f" stroke-width=".25"/>
<circle cx="208.3" cy="60.7" r=".49" fill="#00f"/>
<circle cx="208.3" cy="60.7" r=".49" fill="none" stroke="#00f" stroke-width=".25"/>
<circle cx="208.3" cy="66.3" r=".49" fill="#00f"/>
<circle cx="208.3" cy="66.3" r=".49" fill="none" stroke="#00f" stroke-width=".25"/>
<path d="M209.6 64.8l1.3-1.3 1.3 1.3z" fill="#00f"/>
<g fill="none" stroke="#00f" stroke-width=".25">
<path d="M204.6 59.7v2.1M208.4 58.5v5M200.7 61h.1M200.7 61h2.6M203.3 61h.1M203.3 61v5.1M204.6 61.8h.1M204.6 64.6h.1M204.6 67.4h.1M204.6 66.3h.1M204.6 63.5h3.8M204.6 62.5v2.1"/>
<path d="M204.6 65.3v2.1M204.6 60.7h6.3M204.6 66.3h6.3M208.4 66.3h.1M208.4 63.5h.1M208.4 60.7h.1M208.4 66.3v2.3M209.1 64.1h.1M209.6 64.8l1.3-1.3 1.3 1.3zM210.9 60.7h.1M210.9 63.5h.1M210.9 66.3h.1"/>
<path d="M210.9 60.7v2.8M210.9 64.8v1.5M212.2 63.5h.1M212.2 63.5h-2.6l-.5 .6M212.7 63l-.5 .5"/>
</g>
<path d="M206.6 63l1.8 .5-1.8 .6z" fill="#00f"/>
<path d="M206.6 63l1.8 .5-1.8 .6z" fill="none" stroke="#00f" stroke-width=".25"/>
<circle cx="208.3" cy="60.7" r=".49" fill="#00f"/>
<circle cx="208.3" cy="60.7" r=".49" fill="none" stroke="#00f" stroke-width=".25"/>
<circle cx="208.3" cy="66.3" r=".49" fill="#00f"/>
<circle cx="208.3" cy="66.3" r=".49" fill="none" stroke="#00f" stroke-width=".25"/>
<path d="M208.4 55.9v2.6M198.2 61h2.5M208.4 68.6v2.6" fill="none" stroke="#f00" stroke-width=".25"/>
<circle cx="221" cy="53.4" r=".49" fill="#f0f"/>
<circle cx="221" cy="53.4" r=".49" fill="none" stroke="#f0f" stroke-width=".25"/>
<circle cx="249" cy="83.8" r=".49" fill="#f0f"/>
<circle cx="249" cy="83.8" r=".49" fill="none" stroke="#f0f" stroke-width=".25"/>
<circle cx="249" cy="119.4" r=".49" fill="#f0f"/>
<circle cx="249" cy="119.4" r=".49" fill="none" stroke="#f0f" stroke-width=".25"/>
<circle cx="208.3" cy="83.8" r=".49" fill="#f0f"/>
<circle cx="208.3" cy="83.8" r=".49" fill="none" stroke="#f0f" stroke-width=".25"/>
<circle cx="111.8" cy="30.5" r=".49" fill="#f0f"/>
<circle cx="111.8" cy="30.5" r=".49" fill="none" stroke="#f0f" stroke-width=".25"/>
<circle cx="114.4" cy="104.2" r=".49" fill="#f0f"/>
<circle cx="114.4" cy="104.2" r=".49" fill="none" stroke="#f0f" stroke-width=".25"/>
<circle cx="111.8" cy="73.7" r=".49" fill="#f0f"/>
<circle cx="111.8" cy="73.7" r=".49" fill="none" stroke="#f0f" stroke-width=".25"/>
<circle cx="160.1" cy="71.1" r=".49" fill="#f0f"/>
<circle cx="160.1" cy="71.1" r=".49" fill="none" stroke="#f0f" stroke-width=".25"/>
<circle cx="172.8" cy="71.1" r=".49" fill="#f0f"/>
<circle cx="172.8" cy="71.1" r=".49" fill="none" stroke="#f0f" stroke-width=".25"/>
<circle cx="170.2" cy="33" r=".49" fill="#f0f"/>
<circle cx="170.2" cy="33" r=".49" fill="none" stroke="#f0f" stroke-width=".25"/>
<circle cx="142.3" cy="193.1" r=".49" fill="#f0f"/>
<circle cx="142.3" cy="193.1" r=".49" fill="none" stroke="#f0f" stroke-width=".25"/>
<circle cx="162.6" cy="177.8" r=".49" fill="#f0f"/>
<circle cx="162.6" cy="177.8" r=".49" fill="none" stroke="#f0f" stroke-width=".25"/>
<circle cx="149.9" cy="177.8" r=".49" fill="#f0f"/>
<circle cx="149.9" cy="177.8" r=".49" fill="none" stroke="#f0f" stroke-width=".25"/>
<circle cx="162.6" cy="193.1" r=".49" fill="#f0f"/>
<circle cx="162.6" cy="193.1" r=".49" fill="none" stroke="#f0f" stroke-width=".25"/>
<circle cx="157.5" cy="33" r=".49" fill="#f0f"/>
<circle cx="157.5" cy="33" r=".49" fill="none" stroke="#f0f" stroke-width=".25"/>
<circle cx="152.5" cy="33" r=".49" fill="#f0f"/>
<circle cx="152.5" cy="33" r=".49" fill="none" stroke="#f0f" stroke-width=".25"/>
<circle cx="142.3" cy="177.8" r=".49" fill="#f0f"/>
<circle cx="142.3" cy="177.8" r=".49" fill="none" stroke="#f0f" stroke-width=".25"/>
<circle cx="96.6" cy="104.2" r=".49" fill="#f0f"/>
<circle cx="96.6" cy="104.2" r=".49" fill="none" stroke="#f0f" stroke-width=".25"/>
<circle cx="249" cy="28" r=".49" fill="#f0f"/>
<circle cx="249" cy="28" r=".49" fill="none" stroke="#f0f" stroke-width=".25"/>
<circle cx="249" cy="137.2" r=".49" fill="#f0f"/>
<circle cx="249" cy="137.2" r=".49" fill="none" stroke="#f0f" stroke-width=".25"/>
<circle cx="63.6" cy="94" r=".49" fill="#f0f"/>
<circle cx="63.6" cy="94" r=".49" fill="none" stroke="#f0f" stroke-width=".25"/>
<circle cx="63.6" cy="66.1" r=".49" fill="#f0f"/>
<circle cx="63.6" cy="66.1" r=".49" fill="none" stroke="#f0f" stroke-width=".25"/>
<circle cx="68.6" cy="96.5" r=".49" fill="#f0f"/>
<circle cx="68.6" cy="96.5" r=".49" fill="none" stroke="#f0f" stroke-width=".25"/>
<circle cx="68.6" cy="68.6" r=".49" fill="#f0f"/>
<circle cx="68.6" cy="68.6" r=".49" fill="none" stroke="#f0f" stroke-width=".25"/>
<circle cx="231.2" cy="167.7" r=".49" fill="#f0f"/>
<circle cx="231.2" cy="167.7" r=".49" fill="none" stroke="#f0f" stroke-width=".25"/>
<circle cx="198.2" cy="167.7" r=".49" fill="#f0f"/>
<circle cx="198.2" cy="167.7" r=".49" fill="none" stroke="#f0f" stroke-width=".25"/>
<circle cx="155" cy="71.1" r=".49" fill="#f0f"/>
<circle cx="155" cy="71.1" r=".49" fill="none" stroke="#f0f" stroke-width=".25"/>
<g font-size="2.3">
<text x="129.6" y="17.4">V_BATT</text>
<text x="246.5" y="14.8">V_BATT</text>
<text x="106.8" y="22.4">V_BATT</text>
<text x="157.1" y="20.3">1</text>
<text x="169.5" y="20.3">2</text>
<text x="132.1" y="26.2" transform="rotate(-90 132.1 26.2)">14</text>
<text x="253.6" y="27.9">1</text>
<text x="81.6" y="31.3">Vdir1</text>
<text x="121.5" y="30.5">1</text>
<text x="121.5" y="35.6">2</text>
<text x="141.6" y="33">13</text>
<text x="132.1" y="41.2" transform="rotate(-90 132.1 41.2)">7</text>
<text x="249" y="38.9" transform="rotate(-90 249 38.9)">1</text>
<text x="218.5" y="45.3">V_BAT_M</text>
<text x="249" y="48.8" transform="rotate(-90 249 48.8)">2</text>
<text x="129.6" y="55.5">V_BATT</text>
<text x="159.6" y="58.4">1</text>
<text x="172" y="58.4">2</text>
<text x="132.1" y="64.3" transform="rotate(-90 132.1 64.3)">14</text>
<text x="40" y="66">1</text>
<text x="40" y="68.6">2</text>
<text x="40" y="71.1">3</text>
<text x="56" y="71.7">Vdir2</text>
<text x="78.8" y="66.6">Vdir1</text>
<text x="78.8" y="69.2">Vpwm1</text>
<text x="121.5" y="68.6">3</text>
<text x="141.6" y="71.1">12</text>
<text x="40" y="73.7">4</text>
<text x="40" y="76.2">5</text>
<text x="56" y="74.3">Vpwm2</text>
<text x="121.5" y="73.7">4</text>
<text x="71.2" y="80.6">Strap sur</text>
<text x="72.5" y="83.1">carte n°2</text>
<text x="132.1" y="79.3" transform="rotate(-90 132.1 79.3)">7</text>
<text x="72.5" y="85.6">seulement</text>
<text x="34.9" y="94">1</text>
<text x="78.8" y="94.6">Vdir2</text>
<text x="129.6" y="91">V_BATT</text>
<text x="34.9" y="96.5">2</text>
<text x="34.9" y="99.1">3</text>
<text x="78.8" y="97.1">Vpwm2</text>
<text x="132.1" y="99.9" transform="rotate(-90 132.1 99.9)">14</text>
<text x="84.2" y="102.4">Vpwm1</text>
<text x="121.5" y="104.1">5</text>
<text x="141.6" y="106.7">11</text>
<text x="121.5" y="109.2">6</text>
<text x="132.1" y="114.9" transform="rotate(-90 132.1 114.9)">7</text>
<text x="25.5" y="131.4">interrupteur</text>
<text x="129.6" y="129.1">V_BATT</text>
<text x="271.4" y="127">1</text>
<text x="271.4" y="129.5">2</text>
<text x="132.1" y="138" transform="rotate(-90 132.1 138)">14</text>
<text x="34.9" y="142.2">1</text>
<text x="45.3" y="142.2">1</text>
<text x="121.5" y="142.2">8</text>
<text x="34.9" y="144.8">2</text>
<text x="34.9" y="147.3">3</text>
<text x="45.3" y="144.8">2</text>
<text x="121.5" y="147.3">9</text>
<text x="141.6" y="144.8">10</text>
<text x="132.1" y="153" transform="rotate(-90 132.1 153)">7</text>
<text x="235.8" y="154.9">1</text>
<text x="177.9" y="162.1">V_BAT_M</text>
<text x="235.8" y="167.6">1</text>
<text x="147.4" y="169.8">V_BATT</text>
<text x="126.3" y="177.8">1</text>
<text x="177.4" y="177.8">1</text>
<text x="45.3" y="182.9">1</text>
<text x="60.5" y="185.4">1</text>
<text x="78.3" y="185.4">1</text>
<text x="142.3" y="181.1" transform="rotate(-90 142.3 181.1)">2</text>
<text x="203" y="191.6">Title</text>
<text x="42.8" y="195.6">1</text>
<text x="60.5" y="195.6">1</text>
<text x="75.8" y="195.6">1</text>
<text x="126.3" y="193">1</text>
<text x="142.3" y="193.6" transform="rotate(-90 142.3 193.6)">1</text>
<text x="177.4" y="193">1</text>
<text x="213.2" y="194.1">Carte de puissance</text>
<text x="203" y="199.2">Size</text>
<text x="205.6" y="201.8">A4</text>
<text x="213.2" y="199.2">Document Number</text>
<text x="213.2" y="201.8">ENSICAEN</text>
<text x="286.8" y="199.2">Rev</text>
<text x="289.4" y="201.8">OC</text>
<text x="203" y="206.8">Date:</text>
<text x="216.2" y="206.8">Monday, April 11, 2011</text>
<text x="253.8" y="206.8">Sheet</text>
<text x="266.5" y="206.8">1</text>
<text x="274.1" y="206.8">of</text>
<text x="281.8" y="206.8">1</text>
</g>
<g font-size="2.3" fill="#000080">
<text x="161.4" y="17.6">D2</text>
<text x="256.6" y="23.7">J17</text>
<text x="142.3" y="25">U1A</text>
<text x="160.1" y="28.8">R1</text>
<text x="161.4" y="25.2">1N4007</text>
<text x="256.6" y="34.1">CON1</text>
<text x="160.1" y="39.2">R</text>
<text x="142.3" y="42.8">TC4469</text>
<text x="253.1" y="42.8">SW1</text>
<text x="253.1" y="45.8">SW KEY-SPST</text>
<text x="163.9" y="55.7">D3</text>
<text x="33.1" y="61.8">J10</text>
<text x="142.3" y="63.1">U1B</text>
<text x="163.9" y="63.3">1N4007</text>
<text x="213.4" y="65.1">Q1</text>
<text x="213.4" y="62.6">IRF4905/TO</text>
<text x="254.1" y="65.1">Q4</text>
<text x="254.1" y="62.6">IRF4905/TO</text>
<text x="162.6" y="66.9">R2</text>
<text x="162.6" y="77.3">R</text>
<text x="221.1" y="77">M1</text>
<text x="33.1" y="82.4">CON5</text>
<text x="142.3" y="80.9">TC4469</text>
<text x="29.3" y="88.5">J11</text>
<text x="221.1" y="92.5">MOTOR AC</text>
<text x="142.3" y="98.6">U1C</text>
<text x="221.1" y="98.6">Q3</text>
<text x="221.1" y="101.2">IRF1010E/TO</text>
<text x="261.7" y="101.2">Q2</text>
<text x="26.5" y="106.3">CON3</text>
<text x="261.7" y="103.7">IRF1010E/TO</text>
<text x="101.4" y="108.8">R4</text>
<text x="101.4" y="111.1">10K</text>
<text x="142.3" y="116.4">TC4469</text>
<text x="274.4" y="121.5">J14</text>
<text x="253.8" y="126.6">R3</text>
<text x="253.8" y="128.9">R</text>
<text x="29.3" y="136.7">J15</text>
<text x="48.3" y="136.7">J16</text>
<text x="142.3" y="136.7">U1D</text>
<text x="274.4" y="136.7">CON2</text>
<text x="238.8" y="149.4">J19</text>
<text x="26.5" y="154.5">CON3</text>
<text x="48.3" y="152">CON2</text>
<text x="142.3" y="154.5">TC4469</text>
<text x="205.8" y="163.4">D5</text>
<text x="221.1" y="163.4">R5</text>
<text x="238.8" y="162.1">J18</text>
<text x="238.8" y="162.1">CON1</text>
<text x="119.5" y="173.6">J12</text>
<text x="180.4" y="172.3">J8</text>
<text x="205.8" y="173.8">LED</text>
<text x="221.1" y="173.8">1K</text>
<text x="48.3" y="177.4">J2</text>
<text x="63.6" y="179.9">J3</text>
<text x="81.4" y="179.9">J4</text>
<text x="238.8" y="174.8">CON1</text>
<text x="119.5" y="184">CON1</text>
<text x="146.4" y="185">D4</text>
<text x="167.5" y="182.5">C1</text>
<text x="167.5" y="184.7">CP</text>
<text x="180.4" y="185">CON1</text>
<text x="45.8" y="190.1">J5CON1</text>
<text x="63.6" y="190.1">J6</text>
<text x="78.8" y="190.1">J7</text>
<text x="119.5" y="188.8">J13</text>
<text x="146.4" y="188">BZX84C18L</text>
<text x="180.4" y="187.5">J9</text>
<text x="63.6" y="192.6">CON1</text>
<text x="81.4" y="192.6">CON1</text>
<text x="45.8" y="202.8">CON1</text>
<text x="63.6" y="202.8">CON1</text>
<text x="78.8" y="202.8">CON1</text>
<text x="119.5" y="199.2">CON1</text>
<text x="180.4" y="200.2">CON1</text>
</g>
<g font-size="2.3" fill="#f00">
<text x="208.9" y="83.4">D1</text>
<text x="244.4" y="83.4">D2</text>
</g>
<text font-size="2.3" fill="#00f" x="163.4" y="182">+</text>
<g font-size="1.8">
<text x="31.8" y="1.9">5</text>
<text x="90.1" y="1.9">4</text>
<text x="148.5" y="1.9">3</text>
<text x="206.9" y="1.9">2</text>
<text x="265.3" y="1.9">1</text>
<text x=".7" y="29.8">D</text>
<text x="295.1" y="29.8">D</text>
<text x=".7" y="80.9">C</text>
<text x="295.1" y="80.9">C</text>
<text x=".7" y="132.1">B</text>
<text x="295.1" y="132.1">B</text>
<text x=".7" y="183.3">A</text>
<text x="295.1" y="183.3">A</text>
<text x="31.8" y="209.2">5</text>
<text x="90.1" y="209.2">4</text>
<text x="148.5" y="209.2">3</text>
<text x="206.9" y="209.2">2</text>
<text x="265.3" y="209.2">1</text>
</g>
</svg>
